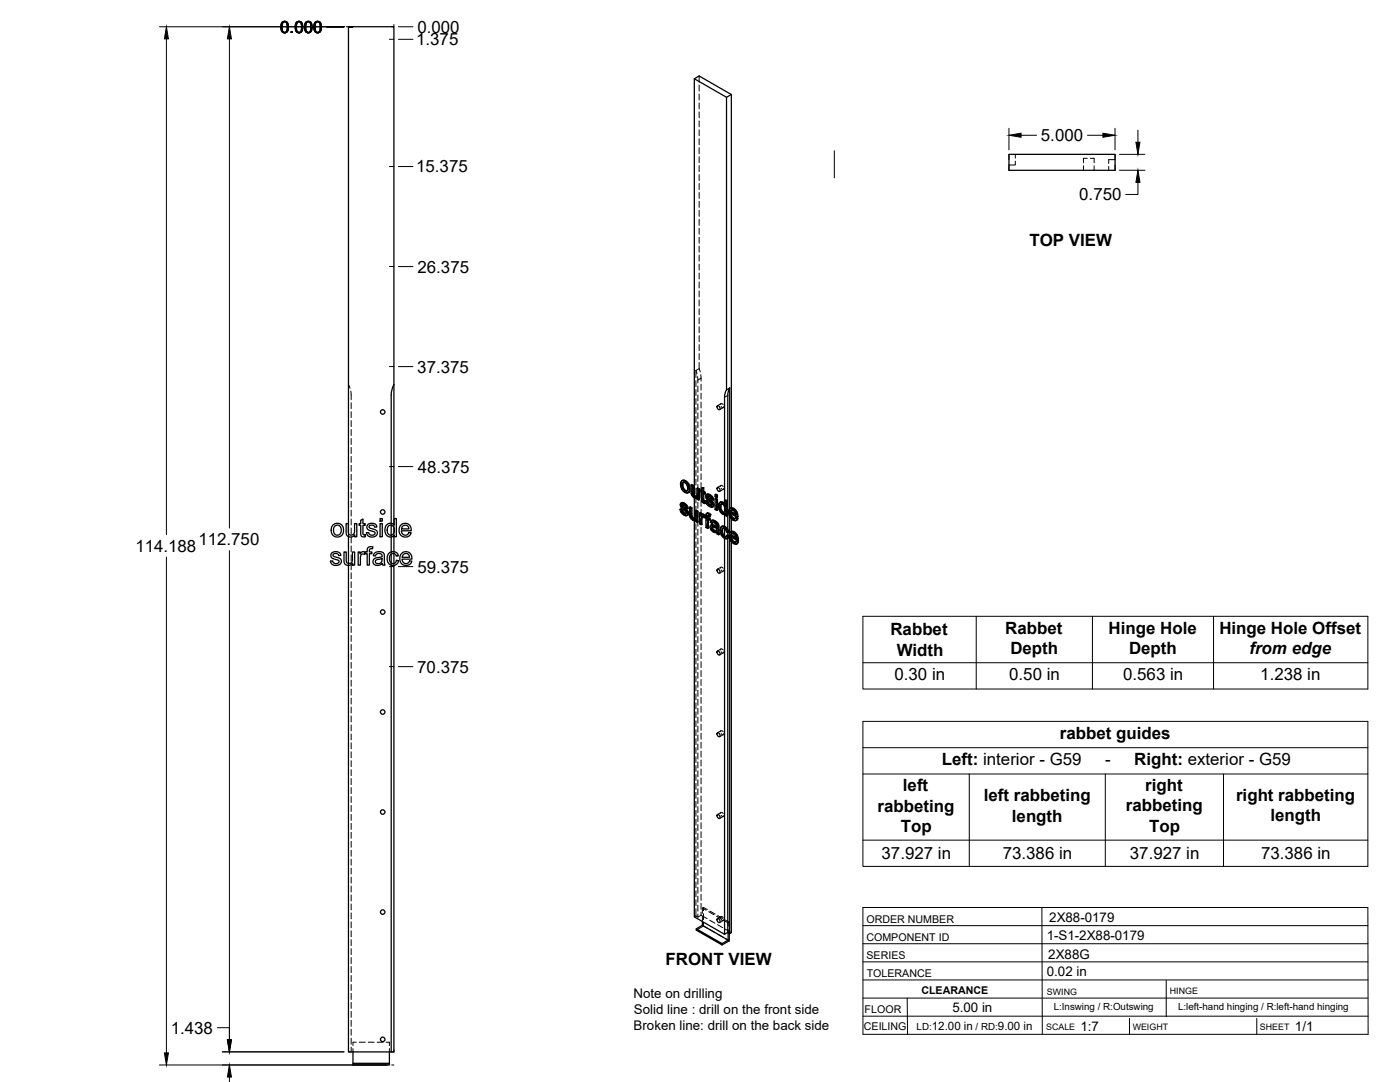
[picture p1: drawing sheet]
<svg xmlns="http://www.w3.org/2000/svg" width="559mm" height="432mm" viewBox="0 0 559 432" stroke-linecap="round" stroke-linejoin="round" font-family="sans-serif">
<!-- layer: Visible -->
<g fill="none" stroke="#000" stroke-width=".51">
<path d="M277.1 31.4l2-1.1 12.8 7.4v164.9M291.9 37.7l-1.9 1.1M402.7 61.6h42.4v6.4h-42.4zM157.2 153.5v-142.8h-18.1v202M157.2 153.5v56M157.2 153.5l-.7 1.7-.4 2.4v51.3M290 155.6l-.6 1.3-.2 1.6v42.4M290 155.6v-116.8l-12.9-7.4v166.1M291.3 154.9v48h.9a1.88 1.88 0 0 1 1.9 1.3M291.3 154.9l-1.3 .7M291.3 154.8l-.6 1.3-.2 1.7v53.4M286.3 161.9a.93 .93 0 0 1 1 .6 .93 .93 0 0 1-.3 1l-.8-.9z"/>
<path d="M272.2 191.8l.8-.2 .7 .2zM272.2 191.8l-.5 .7-.1 .8 .5 1.9 1.6 1.5h.7l.5-.3M272.3 193.6l.3 1.5M272.6 195.1l.3-.2 .8 .8-.3 .2zM272.8 192.5l-.2 .9M272.9 194.9l-.3-1.5-.3 .1 .2-.8 .5-.2 .9 .6 .5 1.4-.2 1.4h-.8M273.4 192l1 1a1.93 1.93 0 0 1 1 2M273.7 195.7l.5 .2M273.7 191.8l1.2 1.3M274.6 193.3l.5 1.9 .3-.2-.2 1.2M275.1 195.2l-.2 1.2 .3-.2-.6 .5M275.8 193.5l.7 .4 .3-.2v3.2"/>
<path d="M276.5 193.9v3.1l.3-.1 .3 .6M276.5 197.1l.3 .6 .3-.2 .5 .4M276.8 197.7l.4 .4h.9l-.3 .1M276.8 193.7l-.7-.3-.3 .1v3.2l.4 1.1 .9 .8M277.1 198.6l.7 .3 .5-.3v.6l.5 .4M277.1 198.7v8.2M277.2 198.1l.6 .1M278.2 194.9l.6 .4 .4-.2v4.3l-.4 .2v-4.3M278.3 198.6l-.3 .2M279.2 195.1l-.7-.4-.3 .2v2.6l-.4 .7M280 195.5l-.5 .1v.6l.5 .3v3.3l.8 1h.8l-.1-.7-.6 .1M280 194.8l.9-.2v1.5"/>
<path d="M280.6 194.8v1.5l.3-.2 .6 .3M280.6 196.3l.6 .3 .3-.2v.6l-.3 .2v-.6M280.6 199.8l.7 .2M280.7 200l.8 .1M280.9 194.6l-.9 .2v1.1l-.5-.3M280.9 197v2.6M281.2 197.2l-.6-.4v2.9l.5 .1M281.6 199.9l.6 .2M282.1 197.3l1.3 .1M282.3 198.3l.1 .3 .3-.2 .2 .4M282.4 198.6l.2 .3a1.16 1.16 0 0 1 1.4 .8l.4 .4M282.4 197.2l-.4 .2"/>
<path d="M282.5 197.4l.6 .2 .3-.2 .7 .6M282.5 199.9l-.6-.2-.3 .2 .4 1.2 .9 .9a1.24 1.24 0 0 0 1.6 .2M282.6 198v.1M282.6 198.9l1.5 1.4 .3-.2 .4 .7M282.7 198.4l-.1-.3-.3 .2 .1-.2 1 .3 .5 1 .6 .2M282.8 197.2l-.9 .3-.2 .9 .4 .8 1.9 1.8-.2 .7M283.1 197.6l.7 .6 .3-.2 .5 .7M283.8 198.2l.5 .7 .3-.2 .2 .8-.3 .1-.2-.7M285.4 199.1l.3-.2 .7 .3-.4 .2zM285.4 197.4l.3-.2 .7 .4-.4 .2zM285.4 199.1v4.2l.6 .4M285.4 197.4v.8l.6 .4"/>
<path d="M286.3 194.5a.93 .93 0 0 1 1 .6 .93 .93 0 0 1-.3 1l-.8-.8zM286.4 199.2v4.3l-.4 .2v-4.3M286.4 197.6v.8l-.4 .2v-.8M289.4 199.7l.6 .3 .3-.1v5.9l-.3 .2v-6M290.3 199.9l-.6-.4-.3 .2v2.1l-.4-.7M133 209.4l1.7-.6 1.4 .5 .9 1.3v2.1l-.8 1.1-1.8 .5-1.5-.7-.7-1.6a2.9 2.9 0 0 1 .8-2.6zM133.5 210.1l.6-.4 .9-.1 .9 .7 .3 1.8-.8 1.3-1.2 .1-.8-.6-.3-1.5zM138.2 209h.8l.1 3.7a1.31 1.31 0 0 0 1.7 .7 1.31 1.31 0 0 0 .7-1.6v-2.8h.9v5.2h-.8v-.8a1.86 1.86 0 0 1-2.2 .9 1.86 1.86 0 0 1-1.2-2.1zM139.1 214.1v10.8M144 207.6l.9-.5v1.9h.9v.6h-.9v3.4l.2 .4h.7l.1 .8h-1.3l-.6-.6v-4h-.7v-.6h.7zM146.7 209.5l.9-.6h1.6a1.47 1.47 0 0 1 1.2 1.4l-.8 .1a1.17 1.17 0 0 0-1.2-.9 1.17 1.17 0 0 0-1.1 .9l.4 .4 2.1 .6a1.6 1.6 0 0 1 .7 2 1.6 1.6 0 0 1-2 .9l-1.5-.3-.7-1.4 .9-.1 .4 .8 .5 .3 1.3-.3a.73 .73 0 0 0 .3-.9 .73 .73 0 0 0-.9-.4l-1.1-.3a1.41 1.41 0 0 1-1-2.2zM151.7 209h.9v5.2h-.9z"/>
<path d="M151.7 206.9h.9v1.1h-.9zM154.2 209.6l1.2-.7a1.86 1.86 0 0 1 1.9 .7v-2.7h.9v7.3h-.8v-.6a2.17 2.17 0 0 1-2.7 .4 2.17 2.17 0 0 1-1.1-2.4zM154.9 210.1l.5-.4 .8-.1 1 .8 .2 1.8-.8 1.2-1.2 .1-.7-.9-.1-1.5zM156.1 209.6v4M156.1 214.3v6M157.2 210.6v2M157.2 213.7v6.5M160 209.6a2.46 2.46 0 0 1 2.9-.5 2.46 2.46 0 0 1 1.2 2.7h-3.9l.3 1 .8 .7a1.46 1.46 0 0 0 1.9-1l.9 .1-.5 1-.9 .6-1.5 .1-1.2-.7-.7-1.7 .1-1.1zM160.7 210l.6-.4 1 .1 .6 .5 .3 .9h-2.9zM271.4 203.3l.6 .2M271.9 200.7l1.3 .1M272 203.5l.4-.2 .2 .9-.3 .1z"/>
<path d="M272.1 201.7l.7 .5M272.2 202l.2 .4a1.49 1.49 0 0 1 1.6 .9l.3 .2M272.2 200.6l-.4 .2M272.3 204.3l.7 .7h.8M272.3 200.8l.6 .2 .3-.2 .8 .6M272.4 203.3l-.7-.2-.3 .2 .5 1.3 .8 .8a1.26 1.26 0 0 0 1.6 .2M272.4 202.4l1.5 1.3 .4-.2 .4 .7M272.5 201.4l-.1 .1M272.5 201.8l-.1-.3-.3 .2 .1-.2 1 .3 .5 1 .7 .3M272.6 204.2l.7 .6M272.6 200.6l-.8 .2-.3 .9 .4 .9 1.8 1.7 .2 .5-.3 .3M272.9 201l.7 .6 .4-.2 .5 .7"/>
<path d="M273 205l.6 .1M273.6 201.6l.5 .7 .4-.2 .2 .8-.3 .2-.3-.8M273.7 205.1h-.1M273.9 203.7l.4 .6 .4-.1 .1 .7M274.3 204.3l.2 .8 .3-.2-.2 .6M274.5 205.1l-.2 .5 .3-.1-.4 .3M275.2 202.4l.7 .4 .3-.2v3.2M275.9 202.8v3.1l.3-.1 .3 .6M275.9 206l.3 .6 .3-.2 .4 .4M276.2 206.6l.4 .4h.9M276.2 202.6l-.7-.3-.3 .1v3.1l.3 1.1 .8 .8a.97 .97 0 0 0 1.4 .1M276.6 207l.6 .2"/>
<path d="M277.1 207.8v158.1l12.1 7M277.5 207l-.3 .2M277.6 203.8l.7 .4 .3-.2v4.3l-.3 .2v-4.3M277.7 207.5v.7l.6 .3M277.7 207.6l-.2 .1M278.6 204l-.7-.4-.3 .2v2.7l-.4 .7M279.2 204.7l.6 .4 .3-.2v.5l.4-.2M279.8 205.1v.6l.7-.5 .4 .1M280 206.4l.2 2.8-.3 .2v-2.2M280.1 204.9l-.6-.3-.3 .1v4.3l.7 .4M280.2 205.4l.7-.1 .6 .4M280.3 206.1v.1"/>
<path d="M280.6 205.4l.6 .5M281 206.6l-.8-.5-.2 .3 .3-.2-.1 .8M281.2 206.5l.6 .3v3.7l.6 .4M281.2 206.5v-.4l-.2 .5M281.2 200.3l.1 .7M281.2 206.5l-.2 .1M282.2 204.9h.9l.6 .4M282.2 200.1l.3-.2 .3 .8-.3 .2zM282.4 206.6l.7 .4 .3-.2v.6l-.3 .2v-.6M282.5 204.7l-.5 .2M282.5 200.9l.7 .6h.8M282.7 207.3v3.4l-.3 .2v-3.8l.7 .5"/>
<path d="M282.7 205.7v.7M282.8 205.1l.6 .4 .3-.2-.4 .8 .1-.6M282.8 200.7l.7 .7M283.1 204.9l-.6-.2-.5 .3-.2 1.2-.6-.3 .6-.1M283.2 201.5l.6 .2M283.3 206.1a.45 .45 0 0 0-.5-.5 .45 .45 0 0 0-.4 .6v.4l.3-.2 .7 .4M283.9 209.6l.7-.2 1.4 .5M283.9 201.7h-.1M284.1 210.7l.2 .6 .3-.2 .6 .5M284.1 200.3l.4 .6 .3-.1 .2 .7M284.2 210.4l-.1 .3 .3-.2 .2 .6M284.2 209.4l-.5 .2"/>
<path d="M284.3 211.3l.5 .5h1h-1M284.3 210.3l-.1 .1M284.4 207.8l.8 .3 .3-.2 .8 .6M284.4 210.3l.8 .3a.72 .72 0 0 1 .8 .6 .72 .72 0 0 1-.5 .8M284.4 210.3l-.2 .1M284.4 210.3v.2M284.5 200.9l.2 .8 .3-.2-.2 .6M284.5 208.4l-.4 .5 .6-.5 1.1 .9a.48 .48 0 0 1 .1 .8 .48 .48 0 0 1-.7-.2l-.9-.3M284.6 209.4l-1 .3-.2 1 .7 1.1 1.1 .7a.63 .63 0 0 1 .7 0 .63 .63 0 0 1 .3 .5l.6 .4M284.7 201.7l-.2 .5 .3-.1-.5 .3M284.7 207.6l-.8 .2M285.2 208.1l.8 .6 .3-.2 .4 .5"/>
<path d="M285.5 207.9l-.8-.3-.9 .3-.3 .5 .6 .5M286 208.7l.4 .5 .3-.2 .2 .7M286.4 209.2l.2 .6 .3-.1 .1 2.9M286.6 209.8l.1 2.9 .3-.1 .1 .6-.3 .2-.1-.6M287.4 202.4l.3 1.4M287.5 200.4h1.2l.6 .6M287.7 201.3h.7l.7 .8 .3 1.1-.2 1.4M287.7 201.3l-.3 1.1 .4-.2 .3 1.4M287.7 203.8l.4-.2 .7 .8-.5 .1zM287.8 201.2l-.1 .1M287.8 200.3l-.5 .2M288 201.2l-.2 1"/>
<path d="M288.1 212v.2a1.19 1.19 0 0 0 .8 1.3l.5 .5M288.2 210.1l.9 .2 .3-.2 1 1M288.4 213.4l.7 .8h.8M288.4 200.6l.6 .5h.4M288.4 204.6h.8M288.5 209.9l-.6 .3M288.6 210.8l-.2 1M288.7 200.4l-.9-.1-.7 .4-.2 2.1 1 2 1 .5 .5-.2v.6l.6 .3M288.8 204.4l.4 .1M289.1 210.3l.9 .8a.88 .88 0 0 1 .7 .5 .88 .88 0 0 1-.1 1l-.5-1.3M289.1 210.9l.9 1.4 .6 .3M289.1 210.9l-.6-.1-.4 .6v.6l.3-.2 .3 1.4"/>
<path d="M289.2 202.3v2.2M289.2 211v2.9M289.2 214.9v158M289.4 210.1l-.9-.2-.7 .4-.3 .6v1.4l.9 2 1 .7h.7M289.4 205.1l-.2 .2v4.7M290 213.7l.7 .4M290.5 214.8v157.3l-1.3 .8M290.5 212.5v1.1M290.7 214.1l.3-.1-.2 .5-.7 .5zM291 214l-.6-.5-.7 .8-.6-.1M291.3 206.2v6.3M291.3 215.1v157.5"/>
<path d="M291.5 212.3h.9a1.9 1.9 0 0 1 1.9 1.2M291.5 204.3l2.1 1.2-.5-1.4-.9-.6-.6 .3-.1 .5 .3-.2 1.7 1M291.7 213.6l2.1 1.2-.6-1.4-.8-.5h-.4l-.3 .7 .3-.1 1.7 .9M291.8 206.1l.8 .9 .8-.1M291.8 205.1l.3 .9M291.9 203.6v.6M291.9 205.1v.3M291.9 207.1v5M291.9 216.2v156l-.6 .4M292 203.5l-.2 .6M292 214.4l.3 .9M292 215.5l.8 .8h.8"/>
<path d="M292.2 212.9l-.2 .6M292.5 203.1l1 .9a1.94 1.94 0 0 1 1.1 2.1M292.6 207l.6 .1M292.7 212.4l1.1 1a1.72 1.72 0 0 1 .9 1.8v.2M292.8 216.3l.5 .2M292.9 202.9l-.9-.3-1 .6-.2 1.1 .2 1.4 .7 1.1 1.2 .9 .8 .1 .8-.9M293.1 212.2l-1-.2-.9 .7-.2 1.3 .3 1.2 .7 1.1 1.2 .8h.7l.8-.8M293.3 207l-.1 .1M293.5 216.4l-.2 .1M293.6 206.7l.6 .4M293.8 204.3l.4 1.9 .4-.1-.4 .1M293.8 216l.6 .5"/>
<path d="M293.9 213.7l.5 1.9 .3-.2-.3 .2M294.2 206.4l-2.8-1.5 .4 1.2 .3-.1 .8 .8M294.4 215.8l-2.8-1.6 .4 1.3 .3-.2 .8 .9M294.5 206.9l-.7 .8M294.5 206.9l-.6-.4-.7 .6M294.7 216.3l-.7 .8M294.7 216.3l-.6-.5-.8 .7M132.4 220.7l1.2-.5h1.1a1.53 1.53 0 0 1 1.4 1.4l-.9 .1a1.17 1.17 0 0 0-1.1-.9 1.17 1.17 0 0 0-1.2 .9l.4 .4 2.2 .7a1.64 1.64 0 0 1 .5 2.1 1.64 1.64 0 0 1-2.1 .7l-1.3-.4-.7-1.2 .9-.2 .3 .8 .7 .3 1.2-.2a.81 .81 0 0 0 .2-1.1 .81 .81 0 0 0-1-.3l-1.2-.4a1.35 1.35 0 0 1-.6-2.2zM137.3 220.3h.9v3.8a1.31 1.31 0 0 0 1.7 .7 1.31 1.31 0 0 0 .8-1.7v-2.8h.9v5.2h-.8v-.7a1.86 1.86 0 0 1-2.3 .8 1.86 1.86 0 0 1-1.2-2.1zM139.1 225.7v194.1h17M143 220.3h.7v.8a1.26 1.26 0 0 1 2.1-.7l.8-.1v-1.2a1.56 1.56 0 0 1 2.2-.9l-.1 .8a.81 .81 0 0 0-.9 0 .81 .81 0 0 0-.4 .8v.5h1.1v.7h-1.1v4.5h-.8v-4.5h-.8v-.4l-.3 .7-.8-.2-.7 .5-.2 3.9h-.8zM149.5 220.8l.7-.5 1.2-.1 1.7 .5 .6 4.8h-.9l-.2-.6-1 .6-1.5 .1-.8-.4-.4-.7a1.74 1.74 0 0 1 2-2l.6-.1a.8 .8 0 0 0 1-.8 .8 .8 0 0 0-1.1-.7l-1.1 .2-.4 .8-.9-.1z"/>
<path d="M149.9 223.7l2.6-.8v.3a1.44 1.44 0 0 1-1 1.6 1.44 1.44 0 0 1-1.7-.7zM155.2 220.9l1.2-.7 1.4 .1 .8 .6 .4 .9-.8 .2a1.44 1.44 0 0 0-1.9-1 1.44 1.44 0 0 0-.9 1.9l.4 1.4 .7 .6 1.1-.2 .6-1.1 .9 .1-.5 1.2a2.49 2.49 0 0 1-3.2 .2 2.49 2.49 0 0 1-.8-3.1zM156.1 221.1v3.6M156.1 225.6v194.2M157.2 225.6v194.2h-1.1M157.2 220.9v4M160.3 220.9a2.46 2.46 0 0 1 2.9-.5 2.46 2.46 0 0 1 1.2 2.7h-3.9l.2 1 .8 .7a1.42 1.42 0 0 0 2-1l.8 .3-.4 .8-.9 .6-1.6 .1-1.1-.7-.6-.9-.1-1.1 .1-.9zM161 221.3l.6-.4 1 .1 .6 .4 .3 1h-3zM286.3 227.2a.93 .93 0 0 1 1 .5 .93 .93 0 0 1-.3 1.1l-.8-.9zM286.3 259.8a.93 .93 0 0 1 1 .6 .93 .93 0 0 1-.3 1l-.8-.9zM286.3 292.4a.93 .93 0 0 1 1 .6 .93 .93 0 0 1-.3 1l-.8-.8zM286.3 325.1a.93 .93 0 0 1 1 .5 .93 .93 0 0 1-.3 1.1l-.8-.9z"/>
<path d="M280.4 367.7v1.6l-2.5 1.4v.5l10.3 5.9v-.5l-10.3-5.9M280.4 369.3l10.2 5.9-2.4 1.4M286.3 366.6a.93 .93 0 0 1 1 .6 .93 .93 0 0 1-.3 1l-.8-.9zM290.5 372.1l.8 .5M290.6 372.2v3M291.1 372.4v3.1l-2.9 1.6M140.9 419.8v5.2h14.5v-.7h-14.5M155.4 419.8v4.5"/>
<circle cx="152.7" cy="164.4" r=".9"/>
<circle cx="152.7" cy="204.3" r=".9"/>
<circle cx="152.7" cy="244.3" r=".9"/>
<circle cx="152.7" cy="284.2" r=".9"/>
<circle cx="152.7" cy="324.1" r=".9"/>
<circle cx="152.7" cy="364" r=".9"/>
<circle cx="152.7" cy="414.8" r=".9"/>
</g>
<!-- layer: Hidden -->
<g fill="none" stroke="#000" stroke-width=".4">
<path d="M279.1 30.3v2.5M279.1 34v2.3M279.1 37.5v2.4M279.1 41.1v2.4M279.1 44.7v2.4M279.1 48.2v2.4M279.1 51.8v2.4M279.1 55.4v2.4M279.1 58.9v2.4M279.1 62.5v2.4M279.1 66.1v2.4M279.1 69.7v2.4"/>
<path d="M279.1 73.2v2.4M279.1 76.8v2.4M405.3 64.3v1.5h-2.6M405.3 61.6v1.5M432.5 66.2v1.8M434 63.2h-1.5v1.8M435.2 63.2h1.5v1.8M436.7 66.2v1.8M442.5 66.4v1.6M445.1 63.7h-2.6v1.5M279.1 80.4v2.4M279.1 83.9v2.4"/>
<path d="M279.1 87.5v2.4M279.1 91.1v2.4M279.1 94.7v2.3M279.1 98.2v2.4M279.1 101.8v2.4M279.1 105.4v2.4M279.1 109v2.3M279.1 112.5v2.4M279.1 116.1v2.4M279.1 119.7v2.3M279.1 123.3v2.3M279.1 126.8v2.4"/>
<path d="M279.1 130.4v2.4M279.1 134v2.3M279.1 137.5v2.4M139.1 153.5l.6 1.4M140 156.1l.2 3.4M277.8 147.8l.4 1.3M277.8 147.8v2.9M277.8 151.9v2.4M277.8 155.5v2.4M277.8 159.1v2.3M278.4 150.3l.2 2.6M278.6 154.1v2.3"/>
<path d="M278.6 157.6v2.4M279.1 144.7v2.4l.4 1.3M279.1 147.1l-1.3 .7M279.1 141.1v2.4M279.7 149.6l.1 2.5M279.8 153.3v2.4M279.8 156.9v2.4M140.2 160.7v2.4M140.2 164.3v2.4M140.2 167.9v2.3M140.2 171.4v2.4M140.2 175v2.4"/>
<path d="M140.2 178.6v2.4M277.8 162.6v2.4M277.8 166.2v2.4M277.8 169.8v2.4M277.8 173.4v2.3M277.8 176.9v2.4M278.6 161.2v2.4M278.6 164.8v2.4M278.6 168.3v2.4M278.6 171.9v2.4M278.6 175.5v2.4M278.6 179v2.4"/>
<path d="M279.8 160.4v2.4M279.8 164v2.4M279.8 167.6v2.4M279.8 171.2v2.3M279.8 174.7v2.4M279.8 178.3v2.4M287.6 161.5l.4-.5 .6 .5M287.8 161.1l-1.5 .8M287.8 162.2l.8 .5 .3-.5M288.7 162.7l-1.4 .8M140.2 182.1v2.4M140.2 185.7v2.4"/>
<path d="M140.2 189.3v2.4M140.2 192.8v2.4M140.2 196.4v2.4M271.9 193.1l.5 1.9-.3 .2M272.4 195l1.3 1.3-.3 .2M272.5 191.6l-.9 1.7M272.8 192.5l-.2 .1M272.9 192.4h.8l-.3 .2M273.7 192.4l.8 .9-.3 .2M273.7 196.3l.9 .3-.3 .2M274.5 195.8l-.3 .1M274.5 193.3l.3 1.4-.4 .2"/>
<path d="M274.8 194.7l-.1 .8-.5 .4M274.9 196.5l-.3 .1M276.1 193.4l.1 3.3-.3 .2M276.2 196.7l.2 .7-.3 .1M276.4 197.4l.4 .6-.3 .2M277.1 197.5v1.1l.3-.1-.6-.5M277.4 198.5l.8 .2 .4-.3-.3 .2M277.8 180.5v2.4M277.8 184.1v2.4M277.8 187.6v2.4M277.8 191.2v2.4M277.8 194.8v2.4"/>
<path d="M277.8 198.4v2.3M278.1 198.1h.1M278.3 198l-.4 .2M278.4 198.6h-.1M278.4 197.8l-.3 .3M278.5 194.7v2.8l-.4 .5M278.6 182.6v2.4M278.6 186.2v2.4M278.6 189.8v2.4M278.6 193.3v2.4M278.6 196.9v2.4M278.6 198.4v.7l-.3 .1"/>
<path d="M278.6 199.1l.6 .3M279.8 196l.5 .3-.3 .2M279.8 195.5v.5l-.3 .2M279.8 181.9v2.4M279.8 185.5v2.3M279.8 189v2.4M279.8 192.6v2.4M279.8 196.2v2.3M279.8 199.7v2.4M280 195.5l.3 .2M280.3 196.3l.1 3.4-.4 .2M280.3 194.6v1.1l-.3 .2"/>
<path d="M280.4 199.7l.2 .5-.3 .1M280.6 196.8l.3-.2v.4M280.9 196.6l.6 .4M281.9 199.7l.5 1.3-.3 .2M282 197.9l.2 .6-.4 .2M282.1 197.4l-.4 .6M282.2 198.5l.4 .7-.4 .1M282.3 197.2l-.5 .4M282.5 198l.3-.2-.2 .2M282.6 199.2l1.6 1.5-.4 .2M282.7 197.9l-.3 .2M282.8 197.8l.6 .2-.3 .2"/>
<path d="M283.4 198l.6 .5-.3 .2M284 198.5l.2 .7-.3 .2M284.2 199.2l.6 .3M285.7 197.2v.9l-.3 .1M285.7 198.9v1.5M285.7 198.1l.7 .3M287.6 194.1l.4-.4 .6 .5M287.8 193.7l-1.5 .8M287.8 194.8l.7 .5 .4-.4M288.7 195.3l-1.4 .8M289.7 199.5v2.1l-.3 .2M139.1 212.7v1.4"/>
<path d="M140.2 200v2.4M140.2 203.6v2.4M140.2 207.1v2.4M140.2 210.7v2.4M140.2 214.3v2.4M140.2 217.9v2.3M156.1 208.9v.7M156.1 213.6v.7M157.2 209.5v1.1M157.2 212.6v1.1M271.7 203.1l.5 1.3-.3 .2M271.8 201.3l.2 .6-.3 .2"/>
<path d="M271.9 200.8l-.4 .6M272 201.9l.4 .7-.3 .2M272.1 200.6l-.5 .4M272.2 204.4l1.1 1-.3 .1M272.3 201.4l.3-.1-.1 .1M272.4 202.6l1.6 1.5-.3 .2M272.6 201.3l-.4 .2M272.6 201.3l.6 .1-.3 .2M273.2 201.4l.6 .6-.3 .1M273.3 205.4l.8 .3-.3 .1M273.8 202l.3 .6-.4 .2M274 204.9l-.2 .1"/>
<path d="M274 204.1l.2 .5-.3 .2M274 204.9l-.3 .2 .3-.2M274.1 202.6l.6 .3M274.2 204.6l-.2 .3M274.5 205.6l-.4 .1M275.5 202.3l.1 3.3-.3 .2M275.6 205.6l.2 .7-.3 .2M275.8 206.3l.4 .6-.3 .2M276.2 206.9l.6 .5-.3 .2M276.8 207.4l.8 .2 .4-.3-.2 .2M277.1 206.9v.9M277.5 207h.1"/>
<path d="M277.7 206.9l-.4 .2M277.8 201.9v2.4M277.8 205.5v2.4M277.8 209.1v2.4M277.8 212.6v2.4M277.8 216.2v2.4M277.8 219.8v2.4M277.8 206.7l-.3 .3M277.9 203.6v2.8l-.4 .5M278 207.3v.7l-.3 .2M278 208l.6 .3M278.6 200.5v2.4"/>
<path d="M278.6 204v2.4M278.6 207.6v2.4M278.6 211.2v2.4M278.6 214.8v2.3M278.6 218.3v2.4M279.5 207.3v1.6l-.3 .1M279.5 208.9l.7 .3M279.5 204.6v1.5M279.8 203.3v2.4M279.8 206.9v2.4M279.8 210.5v2.3M279.8 214v2.4"/>
<path d="M279.8 217.6v2.4M280.1 206.1l.8-.1-.3 .2M280.1 205.4v.1M280.2 206.1l.3-.2-.2 .2M280.4 205.2l-.6 .5M280.6 200.2l.6 .4-.4 .2M280.9 206l.4 .4M281.2 200.6l.4 .2M281.2 206.1l.3-.1-.2 .4M281.5 205.7v.1M281.5 206.3l.6 .3-.3 .2M281.5 206l-.2 .4"/>
<path d="M281.5 205.7l-.3 .3M281.8 205.8l.3 .2M282.1 209.1v1.2l-.3 .2M282.1 210.3l.6 .4M282.1 206.6v1.3M282.2 205l-.1 1-.3 .2M282.3 204.7l-.5 .4M282.4 201l1.1 1-.3 .1M282.4 207.1l.3-.2v.4M282.5 205.7l.4-.2-.2 .2M282.7 206.9l.7 .5M282.9 205.5l.4 .1-.4 .2"/>
<path d="M283.3 205.6l.3 .3M283.5 202l.8 .2-.3 .2M283.7 210.1l.4 1.1-.4 .2M283.8 209.6l-.4 .7M283.8 208.3l.7 .4M284 209.5l-.5 .3M284.1 211.2l.9 .9-.3 .2M284.1 201.5h-.1M284.1 207.7l-.6 .7M284.2 200.7l.1 .5-.3 .2M284.2 201.5l-.3 .2 .2-.2M284.2 207.6l-.4 .3"/>
<path d="M284.3 201.2l-.2 .3M284.4 208.4l.4-.1-.3 .1M284.5 210.2l.2-.1zM284.5 210.2l-.2 .1M284.6 210.1l-.4 .2M284.6 202.2h-.3M284.7 210.1l1.6 .5-.3 .2M284.8 208.3l.6 .1-.3 .2M285 212.1l.7 .2-.3 .2M285.4 208.4l.7 .7-.3 .2M285.7 212.3h.7l-.4 .1M285.7 201.6v1.6l-.3 .1"/>
<path d="M285.7 203.2l.7 .3M286 209.9l.3 .1M286 211.7l-.3 .2M286.1 209.1l.2 .7-.3 .2M286.2 211.5l-.4 .3M286.3 210.6l-.1 .9-.3 .2M286.3 209.8l-.3 .4M286.4 212.3l.1 .6-.3 .1M286.5 212.9l.6 .3M287.1 201.8l.2 1.3-.3 .2M287.3 200.7l-.2 1.1-.3 .2M287.3 203.1l.6 1.1-.3 .2"/>
<path d="M287.6 200.4l-.6 .5M287.7 211.4l.5 2-.3 .2M287.9 204.2l.8 .8-.3 .1M287.9 210.3l-.2 1.1-.3 .2M288 201.1h.7l-.3 .2M288 201.1l-.2 .1M288 201.1v.1M288.1 201.1l-.3 .1M288.2 213.4l1.2 1.3-.3 .1M288.2 210l-.6 .5M288.6 210.8l-.2 .1M288.7 205l.7 .1 .4-.2-.4 .2"/>
<path d="M288.7 201.1l.8 .8-.4 .2M289.2 210l-.1 .9 .4-.1-.8-.1M289.2 200.9v1.4M289.2 204.5v.8M289.2 213.9v1M289.4 201.1l.3 .5M289.5 210.8l.5 .5-.3 .2M289.5 201.9l.3 1.5-.4 .2M289.5 204.4l-.3 .1M289.5 205.1h-.1M289.8 203.4l-.2 .8-.4 .4M289.8 204.9v.6l-.4 .2"/>
<path d="M289.8 205.5l.5 .3M290 211.3l.3 .8-.3 .2M290 214.1l-.1 .1M290.3 212.1l.6 .3M290.4 213.5l-.7 .8M290.5 213.6v1.2l-1.1-.1M290.5 211.2v1.3M291.1 204.1l.5 1.9-.3 .2M291.3 202.9v3.3M291.3 212.5v2.6M291.3 213.5l.5 1.9-.3 .2M291.4 204.9l.4-.2v.4"/>
<path d="M291.6 206l1.3 1.4-.3 .2M291.6 202.7l-.8 1.6M291.6 214.2l.4-.2v.4M291.8 204.7l2.7 1.6M291.8 215.4l1.3 1.3-.3 .2M291.8 212.1l-.8 1.6M291.9 202.6v1M291.9 204.2v.9M291.9 205.4v1.7M291.9 212.1v1.5M291.9 214.7v1.5M292 214l2.7 1.6"/>
<path d="M292 203.5l-.2 .1M292.1 203.4l.8 .1-.4 .1M292.2 212.9h-.2M292.3 212.7l.8 .1-.4 .2M292.9 203.5l.7 .8-.3 .2M292.9 207.4l1.1 .2-.4 .2M293.1 212.8l.7 .9-.3 .2M293.1 216.7l1.1 .3-.4 .2M293.4 206.9h.1M293.5 205.1l.4 .2M293.6 206.9l-.3 .1 .2-.1M293.6 216.3h.1"/>
<path d="M293.6 204.3l.3 1-.3 .2M293.7 216.3l-.2 .1M293.7 214.4l.4 .3M293.8 216.2l-.3 .2M293.8 213.7l.3 1-.3 .1M293.9 206.5l-.4 .4M294.1 215.8l-.4 .5M294.1 207.5l-.1 .1M294.3 216.9l-.1 .1M139.1 224.9v.8M140.2 221.4v2.4M140.2 225v2.4"/>
<path d="M140.2 228.6v2.4M140.2 232.2v2.3M140.2 235.7v2.4M140.2 239.3v2.4M156.1 220.3v.8M156.1 224.7v.9M157.2 220.2v.7M157.2 224.9v.7M277.8 223.4v2.3M277.8 226.9v2.4M277.8 230.5v2.4M277.8 234.1v2.4"/>
<path d="M277.8 237.6v2.4M278.6 221.9v2.4M278.6 225.5v2.4M278.6 229.1v2.3M278.6 232.6v2.4M278.6 236.2v2.4M278.6 239.8v2.3M279.8 221.2v2.4M279.8 224.7v2.4M279.8 228.3v2.4M279.8 231.9v2.4M279.8 235.5v2.3"/>
<path d="M279.8 239v2.4M287.6 226.8l.4-.5 .6 .5M287.8 226.4l-1.5 .8M287.8 227.5l.7 .5 .4-.5M288.7 227.9l-1.4 .8M140.2 242.9v2.4M140.2 246.4v2.4M140.2 250v2.4M140.2 253.6v2.4M140.2 257.2v2.3M277.8 241.2v2.4M277.8 244.8v2.4"/>
<path d="M277.8 248.3v2.4M277.8 251.9v2.4M277.8 255.5v2.4M277.8 259.1v2.4M278.6 243.3v2.4M278.6 246.9v2.4M278.6 250.5v2.4M278.6 254.1v2.3M278.6 257.6v2.4M279.8 242.6v2.4M279.8 246.2v2.4M279.8 249.7v2.4"/>
<path d="M279.8 253.3v2.4M279.8 256.9v2.4M287.6 259.4l.4-.5 .6 .5M287.8 259l-1.5 .8M140.2 260.7v2.4M140.2 264.3v2.4M140.2 267.9v2.4M140.2 271.4v2.4M140.2 275v2.4M140.2 278.6v2.4M277.8 262.6v2.4M277.8 266.2v2.4"/>
<path d="M277.8 269.8v2.4M277.8 273.4v2.3M277.8 276.9v2.4M278.6 261.2v2.4M278.6 264.8v2.3M278.6 268.4v2.3M278.6 271.9v2.4M278.6 275.5v2.4M278.6 279.1v2.3M279.8 260.5v2.3M279.8 264v2.4M279.8 267.6v2.4"/>
<path d="M279.8 271.2v2.4M279.8 274.7v2.4M279.8 278.3v2.4M287.8 260.1l.7 .5 .4-.5M288.7 260.6l-1.4 .8M140.2 282.2v2.3M140.2 285.7v2.4M140.2 289.3v2.4M140.2 292.9v2.4M140.2 296.4v2.4M277.8 280.5v2.4M277.8 284.1v2.3"/>
<path d="M277.8 287.7v2.3M277.8 291.2v2.4M277.8 294.8v2.4M277.8 298.4v2.3M278.6 282.6v2.4M278.6 286.2v2.4M278.6 289.8v2.4M278.6 293.3v2.4M278.6 296.9v2.4M279.8 281.9v2.4M279.8 285.5v2.3M279.8 289v2.4"/>
<path d="M279.8 292.6v2.4M279.8 296.2v2.4M279.8 299.8v2.3M287.6 292l.4-.4 .6 .5M287.8 291.6l-1.5 .8M287.8 292.7l.7 .5 .4-.4M288.7 293.2l-1.4 .8M140.2 300v2.4M140.2 303.6v2.4M140.2 307.2v2.3M140.2 310.7v2.4M140.2 314.3v2.4"/>
<path d="M140.2 317.9v2.4M277.8 301.9v2.4M277.8 305.5v2.4M277.8 309.1v2.4M277.8 312.7v2.3M277.8 316.2v2.4M277.8 319.8v2.4M278.6 300.5v2.4M278.6 304.1v2.4M278.6 307.6v2.4M278.6 311.2v2.4M278.6 314.8v2.4"/>
<path d="M278.6 318.3v2.4M279.8 303.3v2.4M279.8 306.9v2.4M279.8 310.5v2.3M279.8 314v2.4M279.8 317.6v2.4M140.2 321.5v2.3M140.2 325v2.4M140.2 328.6v2.4M140.2 332.2v2.3M140.2 335.7v2.4M140.2 339.3v2.4"/>
<path d="M277.8 323.4v2.4M277.8 326.9v2.4M277.8 330.5v2.4M277.8 334.1v2.4M277.8 337.7v2.3M278.6 321.9v2.4M278.6 325.5v2.4M278.6 329.1v2.3M278.6 332.6v2.4M278.6 336.2v2.4M278.6 339.8v2.4M279.8 321.2v2.4"/>
<path d="M279.8 324.8v2.3M279.8 328.3v2.4M279.8 331.9v2.4M279.8 335.5v2.4M279.8 339v2.4M287.6 324.7l.4-.5 .6 .5M287.8 324.3l-1.5 .8M287.8 325.4l.8 .5 .3-.5M288.7 325.8l-1.4 .8M140.2 342.9v2.4M140.2 346.5v2.3M140.2 350v2.4"/>
<path d="M140.2 353.6v2.4M140.2 357.2v2.4M277.8 341.2v2.4M277.8 344.8v2.4M277.8 348.4v2.4M277.8 351.9v2.4M277.8 355.5v2.4M277.8 359.1v2.4M278.6 343.3v2.4M278.6 346.9v2.4M278.6 350.5v2.4M278.6 354.1v2.3"/>
<path d="M278.6 357.6v2.4M279.8 342.6v2.4M279.8 346.2v2.4M279.8 349.8v2.3M279.8 353.3v2.4M279.8 356.9v2.4M140.2 360.7v2.4M140.2 364.3v2.4M140.2 367.9v2.4M140.2 371.5v2.3M140.2 375v2.4M140.2 378.6v2.4"/>
<path d="M277.8 365.5l.8 .5M277.8 362.6v2.9M277.8 365.5l-.7 .4M278.6 361.2v2.4M278.6 364.8v1.2M279.8 365.3l-1.2 .7M279.8 360.5v2.4M279.8 364v1.3M279.8 365.3l2.5 1.3M280.4 365.7v2M280.4 362.4l1.5 .9M280.8 363.5v-1.4l-.4 .3v2.1"/>
<path d="M280.8 369.5l-2.9 1.7M280.8 364.6v2.4M280.8 368.2v1.3M280.8 362.1l1.5 .9M280.8 369.5l1.5 .9M282.9 363.9l2.1 1.1M283.3 367.2l2 1.2M283.4 363.6l2 1.2M283.4 371l2 1.2M286 365.6l2.1 1.2M286.4 369l2 1.2M286.4 365.4l2.1 1.2"/>
<path d="M286.4 372.8l2.1 1.2M287.6 366.2l.4-.5 .6 .5M287.8 365.8l-1.5 .8M287.8 366.9l.7 .5 .4-.5M288.7 367.3l-1.4 .9M289.1 367.4l1.5 .9 .5-.3M289.5 370.8l2.4 1.4M289.6 367.2l1.5 .8M289.6 374.6l1.5 .9M290.6 368.3v1.4M290.6 370.8v1.4M291.1 368v1.7"/>
<path d="M291.1 370.8v1.6M140.2 382.2v2.4M140.2 385.7v2.4M140.2 389.3v2.4M140.2 392.9v2.4M140.2 396.5v2.3M140.2 400v2.4M140.2 403.6v2.4M140.2 407.2v2.4M140.2 410.7v2.4M140.2 414.3v2.4M140.2 417.9v1.9"/>
<path d="M140.9 418.5v1.3M142.2 415.9h-1.3v1.4M143.4 415.9h2.4M147 415.9h2.4M150.5 415.9h2.4M154.1 415.9h1.3v1.4M155.4 418.5v1.3"/>
</g>
<!-- layer: Reference -->
<g fill="none" stroke="#000" stroke-width=".4">
<path d="M138.2 10.7h2.7h-1.8v.9M139.1 10.7h1.8M155.4 15.7h1.8M157.2 9.8v.9h-.9M155.4 66.5h1.8M402.7 61.6v2.1M402.7 65.8v2.2M445.1 61.6v2.1M445.1 65.8v2.2M155.4 106.4h1.8M155.4 146.3h1.8M155.4 186.2h1.8"/>
<path d="M155.4 226.1h1.8M155.4 266h1.8M139.1 418.9v.9h.9M157.2 418.9v.9h-.9M156.3 425h.9"/>
</g>
<!-- layer: Visible Narrow -->
<path d="M290.5 157.8l-1.3 .7M276.8 196.1l-.3 .2M280.9 199.2l-.3 .1M283.5 199.3l-.3 .2M273.3 202.7l-.3 .2M276.2 205l-.3 .2M282.7 206l-.3 .2M285.2 209.6l-.3 .2M287 210.4l-.4 .1M287 211.3l-.4 .2" fill="none" stroke="#000" stroke-width=".4"/>
<!-- layer: Hidden Narrow -->
<path d="M279.8 150.9l-1.2 .8M276.1 196l-.3 .2M278.5 197l-.3 .2M280.3 198.8l-.3 .1M273.3 203.5l-.3 .1M275.5 204.9l-.3 .2M277.9 205.9l-.3 .2M282.1 205.6l-.3 .2M283.5 200.1l-.3 .1M285.3 210.3l-.3 .2M286.3 210.9l-.3 .2" fill="none" stroke="#000" stroke-width=".4"/>
<!-- layer: Titleblock -->
<path d="M344.4 362.2h201.6l.1 50.6h-201.7zM344.4 376.6h201.6M344.4 369.4h201.6M415.9 362.2l.1 50.6M344.4 383.9h201.6M344.4 398.3h201.6M344.4 391.1h201.6M362.1 398.3l.1 14.4M465.5 391.3v14.4M344.4 405.5h201.7M450.8 406.4v6.4M501.6 406.4v6.4" fill="none" stroke="#000" stroke-width=".4"/>
<!-- layer: Custom Tables -->
<path d="M344.4 246h201.6v29h-201.6zM389.7 246v29M436 246v29M484.4 246v29M344.4 264.5h201.6M344.4 287.9h201.6v57.9h-201.6zM344.4 298.4h201.6M344.4 308.9h201.6M386.9 308.9v36.9M441.2 308.9v36.9M488.4 308.9v36.9M344.4 335.3h201.6" fill="none" stroke="#000" stroke-width=".4"/>
<!-- layer: FD_Dimensions -->
<g fill="none" stroke="#000" stroke-width=".4">
<path d="M63.6 10.7h73.7M66.4 15.5v197.8M91.6 15.5v195.2M159 10.7h5.8M159 15.7h5.8M402.7 51.2v8.6M407.5 54h6.2M434 54h6.2M445.1 51.2v8.6M454.2 51.9v4.9M159 66.5h5.8M446.8 61.6h10.2"/>
<path d="M446.8 67.9h10.2M454.2 72.8v4.8h-4.8M159 106.4h5.8M159 146.3h5.8M159 186.2h5.8M91.6 219.7v195.3M66.4 222.3v197.9M159 226.1h5.8M159 266h5.8M86.7 410.1h4.9M88.8 419.8h48.5M63.6 425h90.9"/>
<path d="M91.6 429.8v2"/>
</g>
<path d="M66.4 10.7l.8 4.8h-1.6zM91.6 10.7l.8 4.8h-1.6zM402.7 54l4.8-.8v1.6zM440.2 53.2l4.9 .8-4.9 .8zM453.4 56.8h1.6l-.8 4.8zM454.2 67.9l.8 4.9h-1.6zM90.8 415h1.6l-.8 4.8zM65.6 420.2h1.6l-.8 4.8zM91.6 425l.8 4.8h-1.6z" fill="#000" stroke="#000" stroke-width=".4"/>
<!-- layer: Smart Centers -->
<path d="M333 60.1v10.9" fill="none" stroke="#000" stroke-width=".4"/>
<g font-size="6.7">
<text x="111.9" y="13.1">0.000</text>
<text x="166.6" y="13.1">0.000</text>
<text x="166.1" y="18">1.375</text>
<text x="415.5" y="56.3">5.000</text>
<text x="166.1" y="68.8">15.375</text>
<text x="430.8" y="80">0.750</text>
<text x="410.9" y="98.2">TOP VIEW</text>
<text x="166.6" y="108.8">26.375</text>
<text x="166.6" y="148.7">37.375</text>
<text x="166.8" y="188.6">48.375</text>
<text x="54" y="220.2">114.188</text>
<text x="79.2" y="217.6">112.750</text>
<text x="166.6" y="228.5">59.375</text>
<text x="355.4" y="253.6">Rabbet</text>
<text x="401.2" y="252.9">Rabbet</text>
<text x="442.5" y="252.9">Hinge Hole</text>
<text x="486.7" y="252.9">Hinge Hole Offset</text>
<text x="357.9" y="261.6">Width</text>
<text x="403.3" y="261">Depth</text>
<text x="450.6" y="261">Depth</text>
<text x="498.7" y="261">from edge</text>
<text x="166.5" y="268.4">70.375</text>
<text x="357" y="271.4">0.30 in</text>
<text x="402.8" y="271.4">0.50 in</text>
<text x="448.3" y="271.4">0.563 in</text>
<text x="503" y="271.4">1.238 in</text>
<text x="423" y="294.8">rabbet guides</text>
<text x="375.9" y="305.4">Left: interior - G59</text>
<text x="441.1" y="305.4">-</text>
<text x="452.7" y="305.4">Right: exterior - G59</text>
<text x="360.4" y="315.8">left</text>
<text x="457.1" y="315.8">right</text>
<text x="350.3" y="323.9">rabbeting</text>
<text x="392.7" y="319.8">left rabbeting</text>
<text x="449.4" y="323.8">rabbeting</text>
<text x="493.4" y="319.8">right rabbeting</text>
<text x="403.9" y="327.9">length</text>
<text x="507" y="327.8">length</text>
<text x="359.5" y="331.9">Top</text>
<text x="458.6" y="331.9">Top</text>
<text x="351.9" y="342.9">37.927 in</text>
<text x="400.2" y="342.9">73.386 in</text>
<text x="451" y="342.9">37.927 in</text>
<text x="503.4" y="342.9">73.386 in</text>
<text x="265.7" y="385.2">FRONT VIEW</text>
<text x="68.1" y="412.5">1.438</text>
</g>
<g font-size="5.3">
<text x="418.8" y="368">2X88-0179</text>
<text x="417.8" y="375.1">1-S1-2X88-0179</text>
<text x="418.4" y="382.6">2X88G</text>
<text x="417.8" y="389.5">0.02 in</text>
<text x="252.9" y="398.4">Note on drilling</text>
<text x="253" y="404.9">Solid line : drill on the front side</text>
<text x="380.1" y="404">5.00 in</text>
<text x="252.9" y="411.2">Broken line: drill on the back side</text>
<text x="431.3" y="411.5">1:7</text>
<text x="516.9" y="411.5">1/1</text>
</g>
<g font-size="4.6">
<text x="371.9" y="411.2">12.00 in</text>
<text x="398.3" y="411.2">9.00 in</text>
</g>
<g font-size="4.3">
<text x="345.8" y="368.4">ORDER NUMBER</text>
<text x="345.8" y="375.5">COMPONENT ID</text>
<text x="345.8" y="382.7">SERIES</text>
<text x="345.9" y="389.9">TOLERANCE</text>
<text x="367.7" y="396.7">CLEARANCE</text>
<text x="345.1" y="404.3">FLOOR</text>
<text x="344.8" y="411.1">CEILING</text>
</g>
<g font-size="3.9">
<text x="420.6" y="403.1">L:Inswing / R:Outswing</text>
<text x="470.2" y="403.1">L:left-hand hinging / R:left-hand hinging</text>
<text x="365.9" y="411.2">LD:</text>
<text x="389.4" y="411.2">/ RD:</text>
</g>
<g font-size="3.5">
<text x="417.9" y="397">SWING</text>
<text x="466.9" y="396.9">HINGE</text>
<text x="417.5" y="410.9">SCALE</text>
<text x="452.1" y="410.9">WEIGHT</text>
<text x="502.9" y="410.9">SHEET</text>
</g>
</svg>
